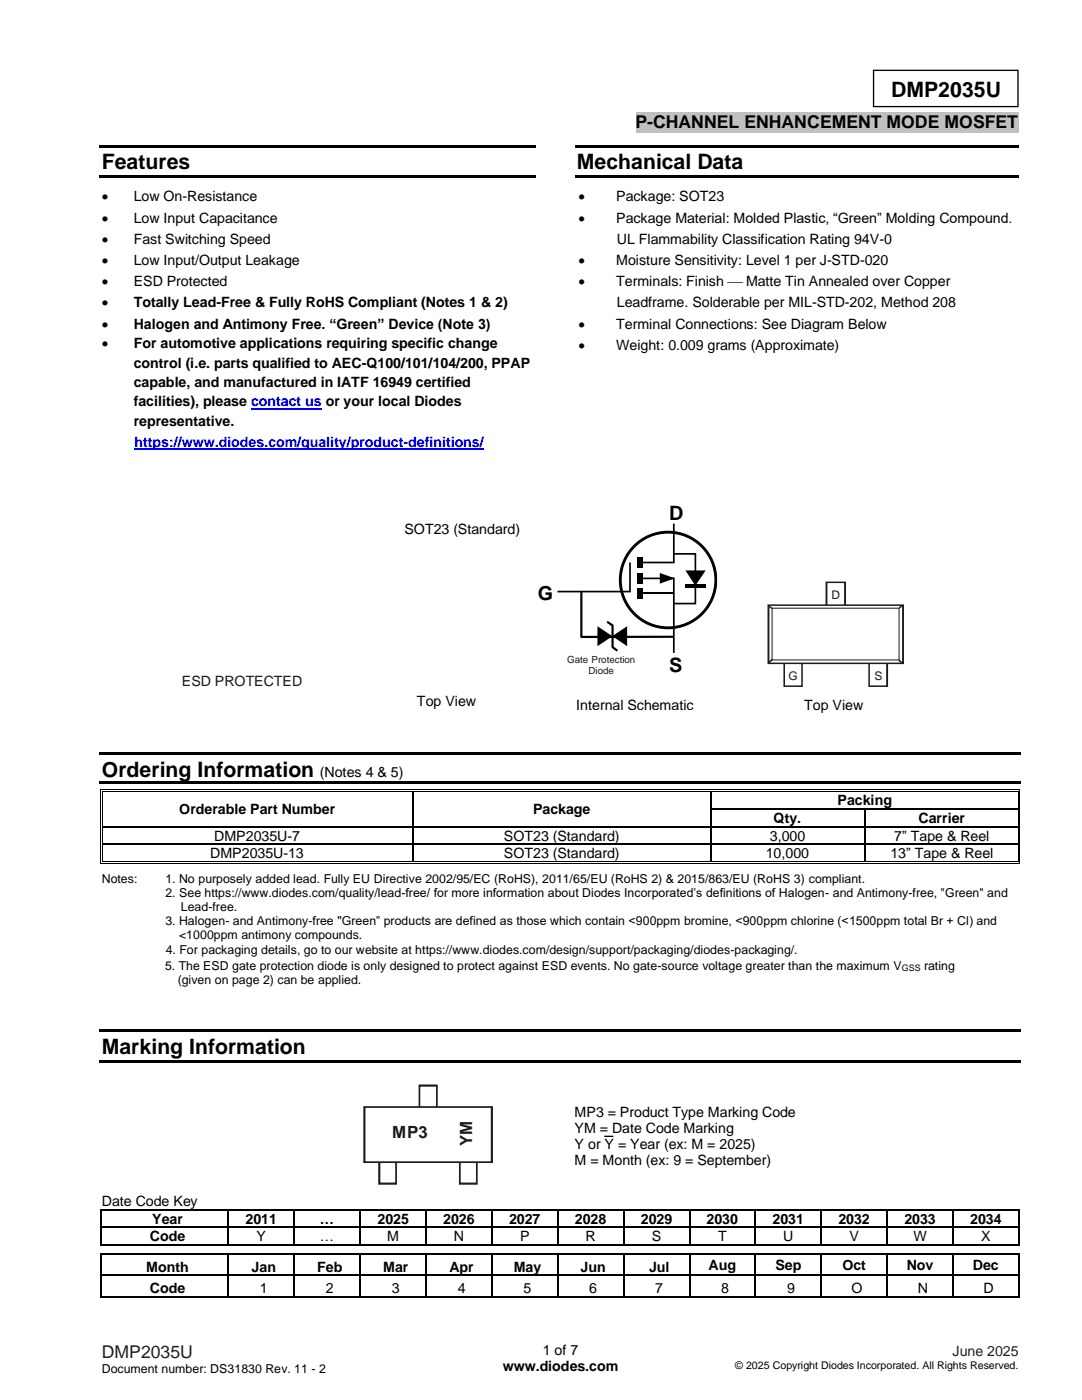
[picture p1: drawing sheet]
<svg xmlns="http://www.w3.org/2000/svg" width="216mm" height="279mm" viewBox="0 0 216 279" stroke-linecap="round" stroke-linejoin="round" font-family="sans-serif">
<path d="M174.3 14h28.8v7.3h-28.8z" fill="none" stroke="#000" stroke-width=".26"/>
<path d="M126.8 22.3h76.4v4.1h-76.4z" fill-rule="evenodd" fill="#c0c0c0"/>
<g fill="#000">
<path d="M19.8 28.9h87.2v.5h-87.2z" fill-rule="evenodd"/>
<path d="M19.8 34.9h87.2v.5h-87.2z" fill-rule="evenodd"/>
<path d="M114.8 28.9h88.6v.5h-88.6z" fill-rule="evenodd"/>
<path d="M114.8 34.9h88.6v.5h-88.6z" fill-rule="evenodd"/>
<path d="M19.8 150.2h183.9v.5h-183.9z" fill-rule="evenodd"/>
<path d="M19.8 155.9h183.9v.5h-183.9z" fill-rule="evenodd"/>
<path d="M20 157.5h.2v.6h-.2z" fill-rule="evenodd"/>
<path d="M20 157.5h.5v.2h-.5z" fill-rule="evenodd"/>
<path d="M20.3 157.9h.2v.2h-.2z" fill-rule="evenodd"/>
<path d="M20.3 157.9h.2v.2h-.2z" fill-rule="evenodd"/>
<path d="M82.3 158.1h.2z" fill-rule="evenodd"/>
<path d="M82.3 157.5h.5v.2h-.5z" fill-rule="evenodd"/>
<path d="M82.3 157.9h.5v.2h-.5z" fill-rule="evenodd"/>
<path d="M141.7 158.1h.2z" fill-rule="evenodd"/>
<path d="M141.7 157.5h.5v.2h-.5z" fill-rule="evenodd"/>
<path d="M141.7 157.9h.5v.2h-.5z" fill-rule="evenodd"/>
<path d="M203.1 157.5h.5v.2h-.5z" fill-rule="evenodd"/>
<path d="M203.1 157.9h.1v.2h-.1z" fill-rule="evenodd"/>
<path d="M203.1 157.9h.1v.2h-.1z" fill-rule="evenodd"/>
<path d="M203.4 157.5h.2v.6h-.2z" fill-rule="evenodd"/>
<path d="M20 161.3h.2v.3h-.2z" fill-rule="evenodd"/>
<path d="M20 164.8h.2v.3h-.2z" fill-rule="evenodd"/>
<path d="M20 168.3h.2v.3h-.2z" fill-rule="evenodd"/>
<path d="M20 171.9h.2v.5h-.2z" fill-rule="evenodd"/>
<path d="M20 172.2h.5v.2h-.5z" fill-rule="evenodd"/>
<path d="M20.3 161.3h.2v.3h-.2z" fill-rule="evenodd"/>
<path d="M20.3 164.8h.2v.3h-.2z" fill-rule="evenodd"/>
<path d="M20.3 168.3h.2v.3h-.2z" fill-rule="evenodd"/>
<path d="M20.3 171.9h.2v.2h-.2z" fill-rule="evenodd"/>
<path d="M20.3 171.9h.2v.2h-.2z" fill-rule="evenodd"/>
<path d="M82.3 161.3h.2v.3h-.2z" fill-rule="evenodd"/>
<path d="M82.3 164.8h.2v.3h-.2z" fill-rule="evenodd"/>
<path d="M82.3 168.3h.2v.3h-.2z" fill-rule="evenodd"/>
<path d="M82.3 171.9h.5v.2h-.5z" fill-rule="evenodd"/>
<path d="M82.3 172.2h.5v.2h-.5z" fill-rule="evenodd"/>
<path d="M141.7 161.3h.2v.3h-.2z" fill-rule="evenodd"/>
<path d="M141.7 164.8h.2v.3h-.2z" fill-rule="evenodd"/>
<path d="M141.7 168.3h.2v.3h-.2z" fill-rule="evenodd"/>
<path d="M141.7 171.9h.5v.2h-.5z" fill-rule="evenodd"/>
<path d="M141.7 172.2h.5v.2h-.5z" fill-rule="evenodd"/>
<path d="M172.4 161.3h.3v.3h-.3z" fill-rule="evenodd"/>
<path d="M172.4 164.8h.3v.3h-.3z" fill-rule="evenodd"/>
<path d="M172.4 168.3h.3v.3h-.3z" fill-rule="evenodd"/>
<path d="M172.4 171.9h.5v.2h-.5z" fill-rule="evenodd"/>
<path d="M172.4 172.2h.5v.2h-.5z" fill-rule="evenodd"/>
<path d="M203.1 161.3h.1v.3h-.1z" fill-rule="evenodd"/>
<path d="M203.1 164.8h.1v.3h-.1z" fill-rule="evenodd"/>
<path d="M203.1 168.3h.1v.3h-.1z" fill-rule="evenodd"/>
<path d="M203.1 172.2h.5v.2h-.5z" fill-rule="evenodd"/>
<path d="M203.1 171.9h.1v.2h-.1z" fill-rule="evenodd"/>
<path d="M203.1 171.9h.1v.2h-.1z" fill-rule="evenodd"/>
<path d="M203.4 161.3h.2v.3h-.2z" fill-rule="evenodd"/>
<path d="M203.4 164.8h.2v.3h-.2z" fill-rule="evenodd"/>
<path d="M203.4 168.3h.2v.3h-.2z" fill-rule="evenodd"/>
<path d="M203.4 171.9h.2v.5h-.2z" fill-rule="evenodd"/>
<path d="M19.8 205.5h183.9v.5h-183.9z" fill-rule="evenodd"/>
<path d="M19.8 211.5h183.9v.5h-183.9z" fill-rule="evenodd"/>
<path d="M20.1 241.3h.3v.2h-.3z" fill-rule="evenodd"/>
<path d="M20.1 241.3h.3v.2h-.3z" fill-rule="evenodd"/>
<path d="M20.1 244.8h.3v.3h-.3z" fill-rule="evenodd"/>
<path d="M20.1 248.3h.3v.3h-.3z" fill-rule="evenodd"/>
<path d="M20.1 248.3h.3v.3h-.3z" fill-rule="evenodd"/>
<path d="M20.1 250.2h.3v.2h-.3z" fill-rule="evenodd"/>
<path d="M20.1 250.2h.3v.2h-.3z" fill-rule="evenodd"/>
<path d="M20.1 254.4h.3v.3h-.3z" fill-rule="evenodd"/>
<path d="M20.1 258.6h.3v.3h-.3z" fill-rule="evenodd"/>
<path d="M20.1 258.6h.3v.3h-.3z" fill-rule="evenodd"/>
<path d="M45.4 241.3h.2v.2h-.2z" fill-rule="evenodd"/>
<path d="M45.4 244.8h.2v.3h-.2z" fill-rule="evenodd"/>
<path d="M45.4 248.3h.2v.3h-.2z" fill-rule="evenodd"/>
<path d="M45.4 250.2h.2v.2h-.2z" fill-rule="evenodd"/>
<path d="M45.4 254.4h.2v.3h-.2z" fill-rule="evenodd"/>
<path d="M45.4 258.6h.2v.3h-.2z" fill-rule="evenodd"/>
<path d="M58.6 241.3h.2v.2h-.2z" fill-rule="evenodd"/>
<path d="M58.6 244.8h.2v.3h-.2z" fill-rule="evenodd"/>
<path d="M58.6 248.3h.2v.3h-.2z" fill-rule="evenodd"/>
<path d="M58.6 250.2h.2v.2h-.2z" fill-rule="evenodd"/>
<path d="M58.6 254.4h.2v.3h-.2z" fill-rule="evenodd"/>
<path d="M58.6 258.6h.2v.3h-.2z" fill-rule="evenodd"/>
<path d="M71.7 241.3h.3v.2h-.3z" fill-rule="evenodd"/>
<path d="M71.7 244.8h.3v.3h-.3z" fill-rule="evenodd"/>
<path d="M71.7 248.3h.3v.3h-.3z" fill-rule="evenodd"/>
<path d="M71.7 250.2h.3v.2h-.3z" fill-rule="evenodd"/>
<path d="M71.7 254.4h.3v.3h-.3z" fill-rule="evenodd"/>
<path d="M71.7 258.6h.3v.3h-.3z" fill-rule="evenodd"/>
<path d="M84.9 241.3h.2v.2h-.2z" fill-rule="evenodd"/>
<path d="M84.9 244.8h.2v.3h-.2z" fill-rule="evenodd"/>
<path d="M84.9 248.3h.2v.3h-.2z" fill-rule="evenodd"/>
<path d="M84.9 250.2h.2v.2h-.2z" fill-rule="evenodd"/>
<path d="M84.9 254.4h.2v.3h-.2z" fill-rule="evenodd"/>
<path d="M84.9 258.6h.2v.3h-.2z" fill-rule="evenodd"/>
<path d="M98 241.3h.3v.2h-.3z" fill-rule="evenodd"/>
<path d="M98 244.8h.3v.3h-.3z" fill-rule="evenodd"/>
<path d="M98 248.3h.3v.3h-.3z" fill-rule="evenodd"/>
<path d="M98 250.2h.3v.2h-.3z" fill-rule="evenodd"/>
<path d="M98 254.4h.3v.3h-.3z" fill-rule="evenodd"/>
<path d="M98 258.6h.3v.3h-.3z" fill-rule="evenodd"/>
<path d="M111.2 241.3h.2v.2h-.2z" fill-rule="evenodd"/>
<path d="M111.2 244.8h.2v.3h-.2z" fill-rule="evenodd"/>
<path d="M111.2 248.3h.2v.3h-.2z" fill-rule="evenodd"/>
<path d="M111.2 250.2h.2v.2h-.2z" fill-rule="evenodd"/>
<path d="M111.2 254.4h.2v.3h-.2z" fill-rule="evenodd"/>
<path d="M111.2 258.6h.2v.3h-.2z" fill-rule="evenodd"/>
<path d="M124.3 241.3h.3v.2h-.3z" fill-rule="evenodd"/>
<path d="M124.3 244.8h.3v.3h-.3z" fill-rule="evenodd"/>
<path d="M124.3 248.3h.3v.3h-.3z" fill-rule="evenodd"/>
<path d="M124.3 250.2h.3v.2h-.3z" fill-rule="evenodd"/>
<path d="M124.3 254.4h.3v.3h-.3z" fill-rule="evenodd"/>
<path d="M124.3 258.6h.3v.3h-.3z" fill-rule="evenodd"/>
<path d="M137.5 241.3h.2v.2h-.2z" fill-rule="evenodd"/>
<path d="M137.5 244.8h.2v.3h-.2z" fill-rule="evenodd"/>
<path d="M137.5 248.3h.2v.3h-.2z" fill-rule="evenodd"/>
<path d="M137.5 250.2h.2v.2h-.2z" fill-rule="evenodd"/>
<path d="M137.5 254.4h.2v.3h-.2z" fill-rule="evenodd"/>
<path d="M137.5 258.6h.2v.3h-.2z" fill-rule="evenodd"/>
<path d="M150.6 241.3h.3v.2h-.3z" fill-rule="evenodd"/>
<path d="M150.6 244.8h.3v.3h-.3z" fill-rule="evenodd"/>
<path d="M150.6 248.3h.3v.3h-.3z" fill-rule="evenodd"/>
<path d="M150.6 250.2h.3v.2h-.3z" fill-rule="evenodd"/>
<path d="M150.6 254.4h.3v.3h-.3z" fill-rule="evenodd"/>
<path d="M150.6 258.6h.3v.3h-.3z" fill-rule="evenodd"/>
<path d="M163.7 241.3h.3v.2h-.3z" fill-rule="evenodd"/>
<path d="M163.7 244.8h.3v.3h-.3z" fill-rule="evenodd"/>
<path d="M163.7 248.3h.3v.3h-.3z" fill-rule="evenodd"/>
<path d="M163.7 250.2h.3v.2h-.3z" fill-rule="evenodd"/>
<path d="M163.7 254.4h.3v.3h-.3z" fill-rule="evenodd"/>
<path d="M163.7 258.6h.3v.3h-.3z" fill-rule="evenodd"/>
<path d="M176.9 241.3h.3v.2h-.3z" fill-rule="evenodd"/>
<path d="M176.9 244.8h.3v.3h-.3z" fill-rule="evenodd"/>
<path d="M176.9 248.3h.3v.3h-.3z" fill-rule="evenodd"/>
<path d="M176.9 250.2h.3v.2h-.3z" fill-rule="evenodd"/>
<path d="M176.9 254.4h.3v.3h-.3z" fill-rule="evenodd"/>
<path d="M176.9 258.6h.3v.3h-.3z" fill-rule="evenodd"/>
<path d="M190 241.3h.3v.2h-.3z" fill-rule="evenodd"/>
<path d="M190 244.8h.3v.3h-.3z" fill-rule="evenodd"/>
<path d="M190 248.3h.3v.3h-.3z" fill-rule="evenodd"/>
<path d="M190 250.2h.3v.2h-.3z" fill-rule="evenodd"/>
<path d="M190 254.4h.3v.3h-.3z" fill-rule="evenodd"/>
<path d="M190 258.6h.3v.3h-.3z" fill-rule="evenodd"/>
<path d="M203.2 241.3h.2v.2h-.2z" fill-rule="evenodd"/>
<path d="M203.2 241.3h.2v.2h-.2z" fill-rule="evenodd"/>
<path d="M203.2 244.8h.2v.3h-.2z" fill-rule="evenodd"/>
<path d="M203.2 248.3h.2v.3h-.2z" fill-rule="evenodd"/>
<path d="M203.2 248.3h.2v.3h-.2z" fill-rule="evenodd"/>
<path d="M203.2 250.2h.2v.2h-.2z" fill-rule="evenodd"/>
<path d="M203.2 250.2h.2v.2h-.2z" fill-rule="evenodd"/>
<path d="M203.2 254.4h.2v.3h-.2z" fill-rule="evenodd"/>
<path d="M203.2 258.6h.2v.3h-.2z" fill-rule="evenodd"/>
<path d="M203.2 258.6h.2v.3h-.2z" fill-rule="evenodd"/>
</g>
<path d="M26.8 89.7h69.7M50.1 81.6h14.1" fill="none" stroke="#00f" stroke-width=".3"/>
<g fill="none" stroke="#000" stroke-width=".2">
<path d="M20.1 158.1v3.2M20.4 158.1v3.2M20.5 157.6h61.8M20.5 158h61.8M82.8 157.6h58.9M82.8 158h58.9M142.2 157.6h60.9M142.2 158h60.9M203.2 158.1v3.2M203.5 158.1v3.2M20.1 161.6v3.2M20.1 165.1v3.2"/>
<path d="M20.1 168.6v3.3M20.4 161.6v3.2M20.4 165.1v3.2M20.4 168.6v3.3M20.5 172.3h61.8M20.5 172h61.8M82.8 172.3h58.9M82.8 172h58.9M142.2 172.3h30.2M142.2 172h30.2M172.9 172.3h30.2M172.9 172h30.2"/>
<path d="M203.2 161.6v3.2M203.2 165.1v3.2M203.2 168.6v3.3M203.5 161.6v3.2M203.5 165.1v3.2M203.5 168.6v3.3"/>
</g>
<g fill="none" stroke="#000" stroke-width=".25">
<path d="M82.4 158.1v3.2M141.8 158.1v3.2M20.5 165h61.8M20.5 168.5h61.8M82.4 161.6v3.2M82.4 165.1v3.2M82.4 168.6v3.3M82.5 165h59.2M82.5 168.5h59.2M141.8 161.6v3.2M141.8 165.1v3.2M141.8 168.6v3.3"/>
<path d="M141.9 161.4h30.5M141.9 165h30.5M141.9 168.5h30.5M172.5 161.6v3.2M172.5 165.1v3.2M172.5 168.6v3.3M172.7 161.4h30.4M172.7 165h30.4M172.7 168.5h30.4M20.2 241.5v3.3M20.2 245.1v3.2M20.2 250.4v4"/>
<path d="M20.2 254.7v3.9M20.4 241.4h25M20.4 244.9h25M20.4 248.4h25M20.4 250.3h25M20.4 254.5h25M20.4 258.8h25M45.5 241.5v3.3M45.5 245.1v3.2M45.5 250.4v4M45.5 254.7v3.9M45.6 241.4h13"/>
<path d="M45.6 244.9h13M45.6 248.4h13M45.6 250.3h13M45.6 254.5h13M45.6 258.8h13M58.7 241.5v3.3M58.7 245.1v3.2M58.7 250.4v4M58.7 254.7v3.9M58.8 241.4h12.9M58.8 244.9h12.9M58.8 248.4h12.9"/>
<path d="M58.8 250.3h12.9M58.8 254.5h12.9M58.8 258.8h12.9M71.9 241.5v3.3M71.9 245.1v3.2M71.9 250.4v4M71.9 254.7v3.9M72 241.4h12.9M72 244.9h12.9M72 248.4h12.9M72 250.3h12.9M72 254.5h12.9"/>
<path d="M72 258.8h12.9M85 241.5v3.3M85 245.1v3.2M85 250.4v4M85 254.7v3.9M85.1 241.4h12.9M85.1 244.9h12.9M85.1 248.4h12.9M85.1 250.3h12.9M85.1 254.5h12.9M85.1 258.8h12.9M98.1 241.5v3.3"/>
<path d="M98.1 245.1v3.2M98.1 250.4v4M98.1 254.7v3.9M98.3 241.4h12.9M98.3 244.9h12.9M98.3 248.4h12.9M98.3 250.3h12.9M98.3 254.5h12.9M98.3 258.8h12.9M111.3 241.5v3.3M111.3 245.1v3.2M111.3 250.4v4"/>
<path d="M111.3 254.7v3.9M111.4 241.4h12.9M111.4 244.9h12.9M111.4 248.4h12.9M111.4 250.3h12.9M111.4 254.5h12.9M111.4 258.8h12.9M124.4 241.5v3.3M124.4 245.1v3.2M124.4 250.4v4M124.4 254.7v3.9M124.6 241.4h12.9"/>
<path d="M124.6 244.9h12.9M124.6 248.4h12.9M124.6 250.3h12.9M124.6 254.5h12.9M124.6 258.8h12.9M137.6 241.5v3.3M137.6 245.1v3.2M137.6 250.4v4M137.6 254.7v3.9M137.7 241.4h12.9M137.7 244.9h12.9M137.7 248.4h12.9"/>
<path d="M137.7 250.3h12.9M137.7 254.5h12.9M137.7 258.8h12.9M150.7 241.5v3.3M150.7 245.1v3.2M150.7 250.4v4M150.7 254.7v3.9M150.9 241.4h12.8M150.9 244.9h12.8M150.9 248.4h12.8M150.9 250.3h12.8M150.9 254.5h12.8"/>
<path d="M150.9 258.8h12.8M163.9 241.5v3.3M163.9 245.1v3.2M163.9 250.4v4M163.9 254.7v3.9M164 241.4h12.9M164 244.9h12.9M164 248.4h12.9M164 250.3h12.9M164 254.5h12.9M164 258.8h12.9M177 241.5v3.3"/>
<path d="M177 245.1v3.2M177 250.4v4M177 254.7v3.9M177.2 241.4h12.8M177.2 244.9h12.8M177.2 248.4h12.8M177.2 250.3h12.8M177.2 254.5h12.8M177.2 258.8h12.8M190.2 241.5v3.3M190.2 245.1v3.2M190.2 250.4v4"/>
<path d="M190.2 254.7v3.9M190.3 241.4h12.9M190.3 244.9h12.9M190.3 248.4h12.9M190.3 250.3h12.9M190.3 254.5h12.9M190.3 258.8h12.9M203.3 241.5v3.3M203.3 245.1v3.2M203.3 250.4v4M203.3 254.7v3.9"/>
</g>
<path d="M154.1 121.4h25.3v10.3h-25.3z" fill-rule="evenodd" fill="#fff"/>
<path d="M154.1 121.4h25.3v10.3h-25.3z" fill="none" stroke="#1f1a17" stroke-width=".2"/>
<g fill="#1f1a17">
<path d="M153.4 132.1l.6-.6 .2 .2-.6 .6z"/>
<path d="M153.5 120.8l.6 .5-.2 .2-.6-.5z"/>
<path d="M179.3 121.2l.7-.5 .2 .2-.7 .6z"/>
<path d="M179.5 131.6l.7 .6-.3 .3-.7-.6z"/>
<path d="M153.4 120.6h26.8v.3h-26.8zM180.2 120.6h.2v.2h-.2zM180 120.8h.4v11.6h-.4zM180.2 132.4h.2v.1h-.2zM153.4 132.2h26.8v.3h-26.8zM153.1 132.4h.3v.1h-.3zM153.1 120.8h.4v11.6h-.4zM153.1 120.6h.3v.2h-.3z"/>
<path d="M168.4 116.2h.4v4.6h-.4zM168.6 116.1h.2v.1h-.2zM164.9 116.1h3.7v.3h-3.7zM164.7 116.1h.2v.1h-.2zM164.7 116.2h.4v4.6h-.4z"/>
<path d="M156.3 132.4h.3v4.5h-.3zM156.3 136.9h.2v.2h-.2zM156.5 136.8h3.5v.3h-3.5zM160 136.9h.2v.2h-.2zM159.9 132.4h.3v4.5h-.3z"/>
<path d="M173.3 132.4h.3v4.5h-.3zM173.3 136.9h.1v.2h-.1zM173.4 136.8h3.6v.3h-3.6zM177 136.9h.2v.2h-.2zM176.8 132.4h.4v4.5h-.4z"/>
<path d="M72.8 220.8h25.3v.3h-25.3zM98.1 220.8h.3v.1h-.3zM97.9 220.9h.5v11h-.5zM98.1 231.9h.3v.2h-.3zM72.8 231.8h25.3v.3h-25.3zM72.5 231.9h.3v.2h-.3zM72.5 220.9h.4v11h-.4zM72.5 220.8h.3v.1h-.3z"/>
<path d="M87 216.7h.3v4.2h-.3zM87.2 216.4h.1v.3h-.1zM83.7 216.4h3.5v.5h-3.5zM83.5 216.4h.2v.3h-.2zM83.5 216.7h.4v4.2h-.4z"/>
<path d="M75.5 231.9h.4v4.3h-.4zM75.5 236.2h.2v.2h-.2zM75.7 236h3.3v.4h-3.3zM79 236.2h.2v.2h-.2zM78.9 231.9h.3v4.3h-.3z"/>
<path d="M91.6 231.9h.3v4.3h-.3zM91.6 236.2h.2v.2h-.2zM91.8 236h3.3v.4h-3.3zM95.1 236.2h.2v.2h-.2zM95 231.9h.3v4.3h-.3z"/>
</g>
<g fill="#000">
<path d="M111.2 117.9h14.5l-.2 .2v-5.8h.4v5.9h-14.7zM134.3 104.5h.3v7.9h-6.8v-.3h6.7l-.2 .2zM127.9 115.3h6.7v15h-.3v-14.9l.2 .2h-6.6zM136.8 116.5h4.1v.7h-4.1zM134.5 110.4h4.4v10.2h-4.4v-.3h4.3l-.2 .2v-10l.2 .2h-4.3z"/>
<path d="M131.8 114.7l.2-.1v1.6l-.2-.1 2.3-.8v.3zM131.7 114.3l2.9 1.1-2.9 1.1z"/>
</g>
<g fill="#000">
<path d="M131.8 114.6l2.3 .8-2.3 .8zM136.8 113.8h4l-2.1 3.1zM119.2 125l3 2-3 2zM122.2 127l2.9-2v4z"/>
<path d="M127.3 111.3h1v2h-1z" fill-rule="evenodd"/>
<path d="M127.3 114.4h1v2h-1z" fill-rule="evenodd"/>
<path d="M127.3 117.4h1v2.1h-1z" fill-rule="evenodd"/>
</g>
<path d="M127.8 118.4h6.7" fill="none" stroke="#000" stroke-width=".34"/>
<path d="M116 118.1v9h18.2M121.3 124.2l.9 .6v4.3l.9 .7" fill="none" stroke="#000" stroke-width=".44"/>
<circle cx="133.3" cy="115.7" r="9.5" fill="none" stroke="#000" stroke-width=".57"/>
<path d="M120.6 226.8h1.8" fill="none" stroke="#000" stroke-width=".26"/>
<g font-size="4.2">
<text x="177.8" y="19.4">DMP2035U</text>
<text x="20.3" y="33.7">Features</text>
<text x="115.1" y="33.7">Mechanical Data</text>
<text x="20.3" y="155">Ordering Information</text>
<text x="20.3" y="210.3">Marking Information</text>
</g>
<text font-size="4" x="133.5" y="134.1">S</text>
<g font-size="3.9">
<text x="133.5" y="103.8">D</text>
<text x="107.3" y="119.8">G</text>
</g>
<text font-size="3.5" x="126.8" y="25.6">P-CHANNEL ENHANCEMENT MODE MOSFET</text>
<text font-size="3.5" fill="#231f20" x="20.3" y="271">DMP2035U</text>
<g font-size="3.4" fill="#1f1a17">
<text x="78.3" y="227.2">MP3</text>
<text x="94.2" y="228.8" transform="rotate(-90 94.2 228.8)">YM</text>
</g>
<g font-size="2.8">
<text x="20.3" y="40.2">•</text>
<text x="26.7" y="40.2">Low On-Resistance</text>
<text x="115.5" y="40.2">•</text>
<text x="123" y="40.2">Package: SOT23</text>
<text x="20.3" y="44.4">•</text>
<text x="26.7" y="44.4">Low Input Capacitance</text>
<text x="115.5" y="44.4">•</text>
<text x="123" y="44.4">Package Material: Molded Plastic, “Green” Molding Compound.</text>
<text x="20.3" y="48.6">•</text>
<text x="20.3" y="52.9">•</text>
<text x="26.7" y="48.6">Fast Switching Speed</text>
<text x="26.7" y="52.9">Low Input/Output Leakage</text>
<text x="115.5" y="52.9">•</text>
<text x="123" y="52.9">Moisture Sensitivity: Level 1 per J-STD-020</text>
<text x="123.1" y="48.6">UL Flammability Classification Rating 94V-0</text>
<text x="20.3" y="57.1">•</text>
<text x="26.7" y="57.1">ESD Protected</text>
<text x="115.5" y="57.1">•</text>
<text x="123" y="57.1">Terminals: Finish ⎯Matte Tin Annealed over Copper</text>
<text x="20.3" y="61.3">•</text>
<text x="20.3" y="65.6">•</text>
<text x="26.7" y="61.3">Totally Lead-Free &amp; Fully RoHS Compliant (Notes 1 &amp; 2)</text>
<text x="26.7" y="65.6">Halogen and Antimony Free. “Green” Device (Note 3)</text>
<text x="115.5" y="65.6">•</text>
<text x="123" y="65.6">Terminal Connections: See Diagram Below</text>
<text x="123.1" y="61.3">Leadframe. Solderable per MIL-STD-202, Method 208</text>
<text x="20.3" y="69.5">•</text>
<text x="26.7" y="69.5">For automotive applications requiring specific change</text>
<text x="115.5" y="69.8">•</text>
<text x="123" y="69.8">Weight: 0.009 grams (Approximate)</text>
<text x="26.7" y="73.4">control (i.e. parts qualified to AEC-Q100/101/104/200, PPAP</text>
<text x="26.7" y="77.2">capable, and manufactured in IATF 16949 certified</text>
<text x="26.7" y="81.1">facilities), please contact us or your local Diodes</text>
<text x="26.7" y="85">representative.</text>
<text x="80.7" y="106.7">SOT23 (Standard)</text>
<text x="83.2" y="141">Top View</text>
<text x="115" y="141.7">Internal Schematic</text>
<text x="160.5" y="141.7">Top View</text>
<text x="63.8" y="155">(Notes 4 &amp; 5)</text>
<text x="167.1" y="160.7">Packing</text>
<text x="35.8" y="162.5">Orderable Part Number</text>
<text x="42.8" y="167.7">DMP2035U-7</text>
<text x="100.6" y="167.7">SOT23 (Standard)</text>
<text x="106.4" y="162.5">Package</text>
<text x="153.6" y="167.7">3,000</text>
<text x="154.4" y="164.2">Qty.</text>
<text x="178.4" y="167.7">7” Tape &amp; Reel</text>
<text x="183.3" y="164.2">Carrier</text>
<text x="42" y="171.3">DMP2035U-13</text>
<text x="100.6" y="171.3">SOT23 (Standard)</text>
<text x="152.8" y="171.3">10,000</text>
<text x="177.7" y="171.3">13” Tape &amp; Reel</text>
<text x="114.7" y="222.8">MP3 = Product Type Marking Code</text>
<text x="114.7" y="226.1">YM = Date Code Marking</text>
<text x="114.7" y="229.3">Y or Y = Year (ex: M = 2025)</text>
<text x="114.7" y="232.6">M = Month (ex: 9 = September)</text>
<text x="20.3" y="240.7">Date Code Key</text>
<text x="30.4" y="244.2">Year</text>
<text x="49" y="244.2">2011</text>
<text x="63.8" y="244.2">…</text>
<text x="75.3" y="244.2">2025</text>
<text x="88.5" y="244.2">2026</text>
<text x="101.6" y="244.2">2027</text>
<text x="114.7" y="244.2">2028</text>
<text x="127.9" y="244.2">2029</text>
<text x="141" y="244.2">2030</text>
<text x="154.2" y="244.2">2031</text>
<text x="167.3" y="244.2">2032</text>
<text x="180.5" y="244.2">2033</text>
<text x="193.6" y="244.2">2034</text>
<text x="29.9" y="247.7">Code</text>
<text x="51.2" y="247.7">Y</text>
<text x="63.8" y="247.7">…</text>
<text x="77.3" y="247.7">M</text>
<text x="90.6" y="247.7">N</text>
<text x="103.8" y="247.7">P</text>
<text x="116.8" y="247.7">R</text>
<text x="130.1" y="247.7">S</text>
<text x="143.3" y="247.7">T</text>
<text x="156.3" y="247.7">U</text>
<text x="169.5" y="247.7">V</text>
<text x="182.3" y="247.7">W</text>
<text x="195.8" y="247.7">X</text>
<text x="29.2" y="253.8">Month</text>
<text x="50.2" y="253.8">Jan</text>
<text x="63.3" y="253.8">Feb</text>
<text x="76.5" y="253.8">Mar</text>
<text x="89.7" y="253.8">Apr</text>
<text x="102.5" y="253.8">May</text>
<text x="115.8" y="253.8">Jun</text>
<text x="129.5" y="253.8">Jul</text>
<text x="141.4" y="253.5">Aug</text>
<text x="154.7" y="253.5">Sep</text>
<text x="168.1" y="253.5">Oct</text>
<text x="180.9" y="253.5">Nov</text>
<text x="194.1" y="253.5">Dec</text>
<text x="29.9" y="258">Code</text>
<text x="51.9" y="258">1</text>
<text x="65" y="258">2</text>
<text x="78.2" y="258">3</text>
<text x="91.3" y="258">4</text>
<text x="104.5" y="258">5</text>
<text x="117.6" y="258">6</text>
<text x="130.8" y="258">7</text>
<text x="143.9" y="258">8</text>
<text x="157" y="258">9</text>
<text x="169.9" y="258">O</text>
<text x="183.1" y="258">N</text>
<text x="196.3" y="258">D</text>
<text x="100.3" y="273.5">www.diodes.com</text>
<text x="108.3" y="270.3">1 of 7</text>
</g>
<text font-size="2.8" fill="#00f" x="26.8" y="89.2">https://www.diodes.com/quality/product-definitions/</text>
<text font-size="2.8" fill="#1f1a17" x="36.3" y="137">ESD PROTECTED</text>
<text font-size="2.8" fill="#231f20" x="190.1" y="270.7">June 2025</text>
<g font-size="2.5">
<text x="20.3" y="176.1">Notes:</text>
<text x="33" y="176.1">1. No purposely added lead. Fully EU Directive 2002/95/EC (RoHS), 2011/65/EU (RoHS 2) &amp; 2015/863/EU (RoHS 3) compliant.</text>
<text x="33" y="179">2. See https://www.diodes.com/quality/lead-free/ for more information about Diodes Incorporated’s definitions of Halogen- and Antimony-free, &quot;Green&quot; and</text>
<text x="33" y="184.6">3. Halogen- and Antimony-free &quot;Green” products are defined as those which contain &lt;900ppm bromine, &lt;900ppm chlorine (&lt;1500ppm total Br + Cl) and</text>
<text x="36.1" y="181.8">Lead-free.</text>
<text x="33.1" y="190.3">4. For packaging details, go to our website at https://www.diodes.com/design/support/packaging/diodes-packaging/.</text>
<text x="35.7" y="187.5">&lt;1000ppm antimony compounds.</text>
<text x="32.9" y="193.5">5. The ESD gate protection diode is only designed to protect against ESD events. No gate-source voltage greater than the maximum V</text>
<text x="35.5" y="196.4">(given on page 2) can be applied.</text>
<text x="184.4" y="193.5">rating</text>
<text x="20.3" y="274.1">Document number: DS31830 Rev. 11 - 2</text>
</g>
<g font-size="2.4" fill="#1f1a17">
<text x="165.9" y="119.6">D</text>
<text x="157.3" y="135.7">G</text>
<text x="174.5" y="135.7">S</text>
</g>
<text font-size="2.1" x="146.7" y="273.3">© 2025 Copyright Diodes Incorporated. All Rights Reserved.</text>
<g font-size="2" fill="#1f1a17">
<text x="113.2" y="132.2">Gate Protection</text>
<text x="117.4" y="134.6">Diode</text>
</g>
<text font-size="1.8" x="180" y="193.8">GSS</text>
</svg>
